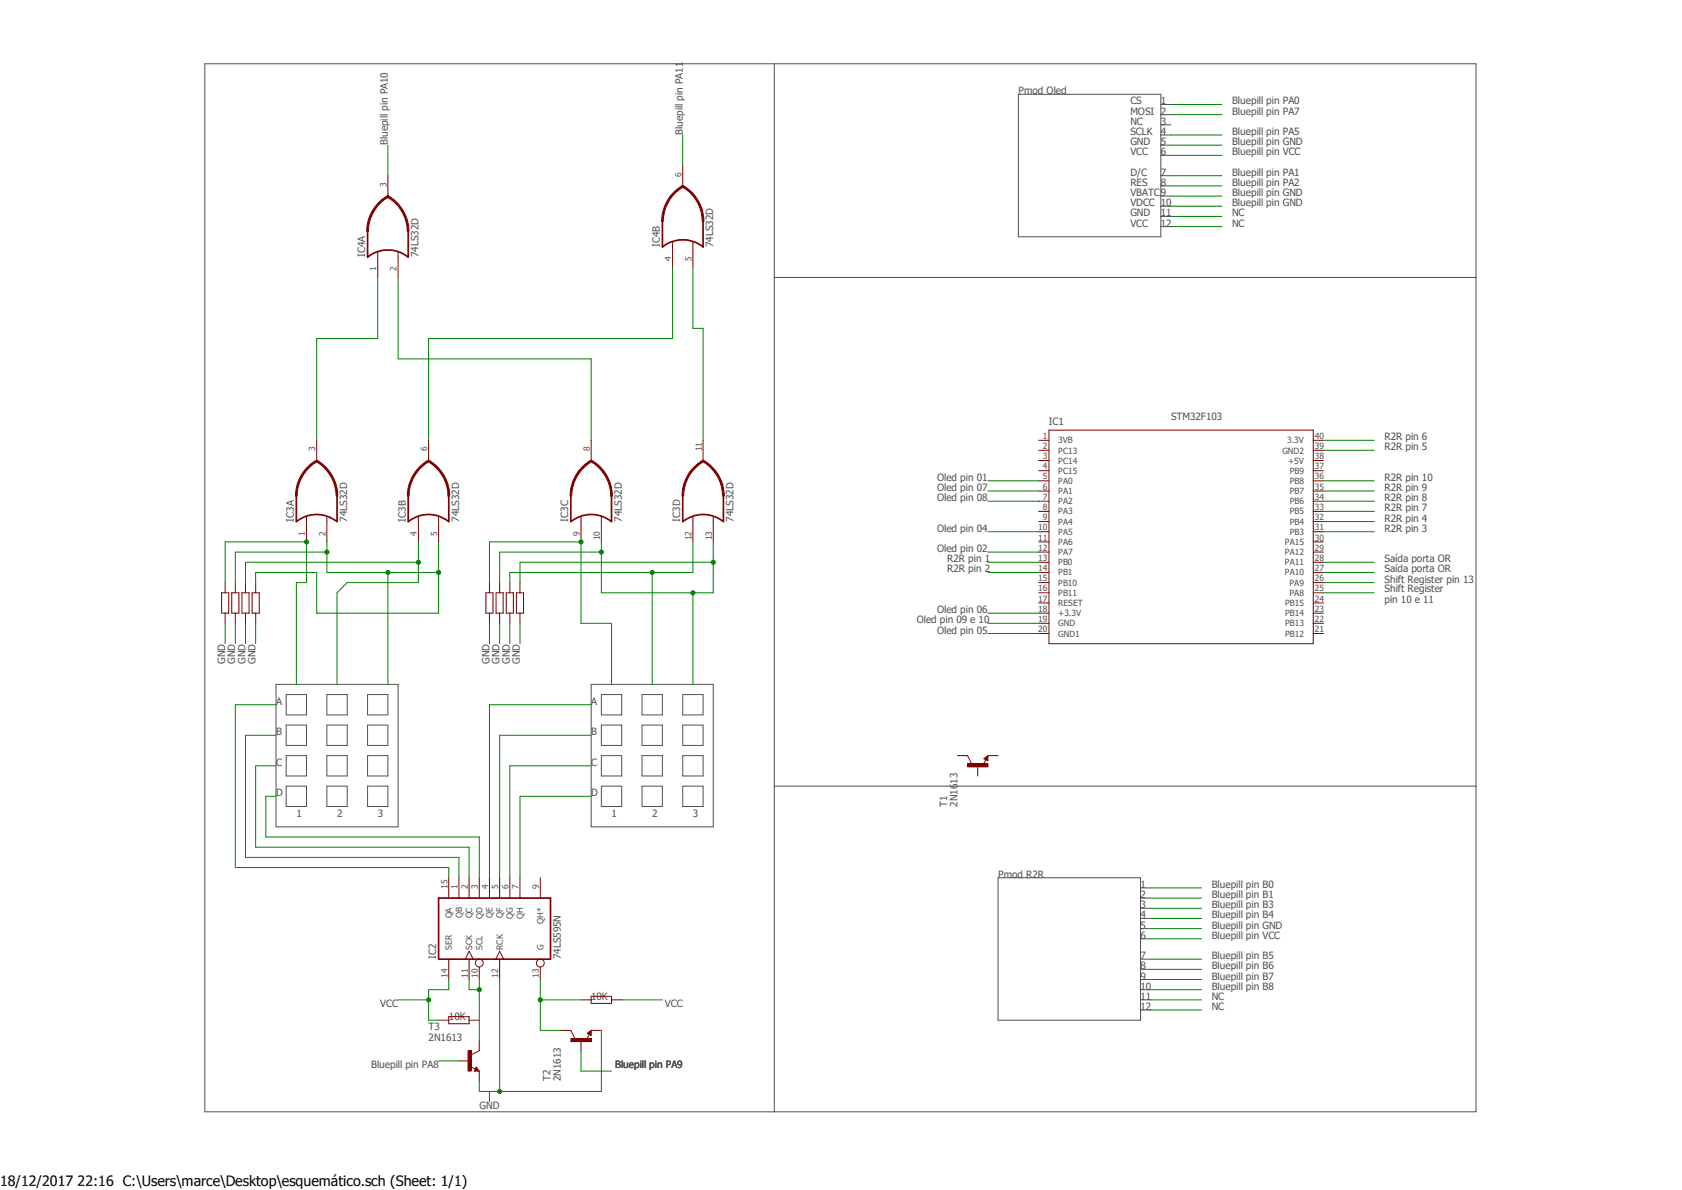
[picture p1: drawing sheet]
<svg xmlns="http://www.w3.org/2000/svg" width="420mm" height="297mm" viewBox="0 0 420 297" stroke-linecap="round" stroke-linejoin="round" font-family="sans-serif">
<path d="M51 14.4l318.1 263.2M369.1 14.4l-318.1 263.2" fill="none" stroke="#fff" stroke-width=".25"/>
<g fill="none" stroke="#505050" stroke-width=".25">
<path d="M51.1 15.9h317.5v261.6h-317.5zM193.3 15.9v261.6M254.3 23.5h35.6v35.6h-35.6zM289.9 26.1h2.5M289.9 28.6h2.5M289.9 31.2h2.5M289.9 33.7h2.5M289.9 36.2h2.5M289.9 38.8h2.5M289.9 43.9h2.5M289.9 46.4h2.5M289.9 48.9h2.5"/>
<path d="M289.9 51.5h2.5M289.9 54h2.5M289.9 56.6h2.5M193.3 69.3h175.3M68.9 170.8h30.5v35.6h-30.5zM71.5 173.4h5v5h-5zM81.6 173.4h5.1v5h-5.1zM91.8 173.4h5.1v5h-5.1zM147.6 170.8h30.5v35.6h-30.5zM150.2 173.4h5v5h-5zM160.3 173.4h5.1v5h-5.1zM170.5 173.4h5.1v5h-5.1z"/>
<path d="M71.5 196.2h5v5.1h-5zM71.5 181h5v5.1h-5zM71.5 188.6h5v5.1h-5zM81.6 196.2h5.1v5.1h-5.1zM81.6 181h5.1v5.1h-5.1zM81.6 188.6h5.1v5.1h-5.1zM91.8 196.2h5.1v5.1h-5.1zM91.8 181h5.1v5.1h-5.1zM91.8 188.6h5.1v5.1h-5.1zM150.2 196.2h5v5.1h-5zM150.2 181h5v5.1h-5zM150.2 188.6h5v5.1h-5z"/>
<path d="M160.3 196.2h5.1v5.1h-5.1zM160.3 181h5.1v5.1h-5.1zM160.3 188.6h5.1v5.1h-5.1zM170.5 196.2h5.1v5.1h-5.1zM170.5 181h5.1v5.1h-5.1zM170.5 188.6h5.1v5.1h-5.1zM193.3 196.2h175.3M249.2 219.1h35.6v35.5h-35.6zM284.8 221.6h2.5M284.8 224.2h2.5M284.8 226.7h2.5M284.8 229.2h2.5"/>
<path d="M284.8 231.8h2.5M284.8 234.3h2.5M284.8 239.4h2.5M284.8 241.9h2.5M284.8 244.5h2.5M284.8 247h2.5M284.8 249.6h2.5M284.8 252.1h2.5"/>
</g>
<g fill="none" stroke="#800000" stroke-width=".25">
<path d="M259.4 117.5h2.5M259.4 114.9h2.5M259.4 112.4h2.5M259.4 109.9h2.5M261.9 107.4h66v53.3h-66zM327.9 117.5h2.6M327.9 114.9h2.6M327.9 112.4h2.6M327.9 109.9h2.6M76.5 128.9v1.3M81.6 128.9v1.3M259.4 137.8h2.5"/>
<path d="M259.4 135.3h2.5M259.4 127.6h2.5M259.4 125.1h2.5M259.4 122.6h2.5M259.4 120h2.5M259.4 130.2h2.5M259.4 132.7h2.5M327.9 137.8h2.6M327.9 135.3h2.6M327.9 127.6h2.6M327.9 125.1h2.6M327.9 122.6h2.6"/>
<path d="M327.9 120h2.6M327.9 130.2h2.6M327.9 132.7h2.6M259.4 145.4h2.5M259.4 142.9h2.5M259.4 140.3h2.5M259.4 148h2.5M259.4 150.5h2.5M259.4 153h2.5M259.4 155.6h2.5M259.4 158.1h2.5M327.9 145.4h2.6"/>
<path d="M327.9 142.9h2.6M327.9 140.3h2.6M327.9 148h2.6M327.9 150.5h2.6M327.9 153h2.6M327.9 155.6h2.6M327.9 158.1h2.6M112.1 219.1v5.1M114.6 219.1v5.1M117.1 219.1v5.1M119.7 219.1v5.1M122.2 219.1v5.1"/>
<path d="M124.8 219.1v5.1M127.3 219.1v5.1M129.8 219.1v5.1M134.9 219.1v5.1M112.1 239.4v5.1M116.2 239.4l.9-2 1.1 2M117.1 239.4v5.1M123.8 239.4l1-2 1 2M124.8 239.4v5.1M119.7 241.4v3.1M134.9 241.4v3.1"/>
<circle cx="119.7" cy="240.4" r=".98"/>
<circle cx="134.9" cy="240.4" r=".98"/>
</g>
<path d="M74 123.8v6.4M84.2 123.8v6.4M109.5 224.2h28v15.2h-28z" fill="none" stroke="#800000" stroke-width=".42"/>
<path d="M79.1 114.9a10.3 10.3 0 0 1 5.2 8.9h-.4a10.1 10.1 0 0 0-5-8.6z" fill-rule="evenodd" fill="#800000"/>
<path d="M79.1 114.9a10.3 10.3 0 0 1 5.2 8.9h-.4a10.1 10.1 0 0 0-5-8.6z" fill="none" stroke="#800000" stroke-width=".25"/>
<path d="M76.6 116.7l1.9-1.6 .5-.2 .2 .3a10.1 10.1 0 0 0-5 8.6h-.4a10 10 0 0 1 2.8-7.1z" fill-rule="evenodd" fill="#800000"/>
<path d="M76.6 116.7l1.9-1.6 .5-.2 .2 .3a10.1 10.1 0 0 0-5 8.6h-.4a10 10 0 0 1 2.8-7.1zM79.1 109.9v5M76.5 130.2v5.1M81.6 130.2v5.1M104.5 128.9v1.3M109.5 128.9v1.3" fill="none" stroke="#800000" stroke-width=".25"/>
<path d="M74 130.2a8.1 8.1 0 0 1 10.2 0M101.9 123.8v6.4M112.1 123.8v6.4" fill="none" stroke="#800000" stroke-width=".42"/>
<path d="M107.1 114.9a10.3 10.3 0 0 1 5.2 8.9h-.5a9.9 9.9 0 0 0-5-8.6z" fill-rule="evenodd" fill="#800000"/>
<path d="M107.1 114.9a10.3 10.3 0 0 1 5.2 8.9h-.5a9.9 9.9 0 0 0-5-8.6z" fill="none" stroke="#800000" stroke-width=".25"/>
<path d="M104.6 116.7l1.8-1.6 .5-.2 .2 .3a10.1 10.1 0 0 0-4.9 8.6h-.5a10 10 0 0 1 2.9-7.1z" fill-rule="evenodd" fill="#800000"/>
<path d="M104.6 116.7l1.8-1.6 .5-.2 .2 .3a10.1 10.1 0 0 0-4.9 8.6h-.5a10 10 0 0 1 2.9-7.1zM107 109.9v5M104.5 130.2v5.1M109.5 130.2v5.1M145.1 128.9v1.3M150.2 128.9v1.3" fill="none" stroke="#800000" stroke-width=".25"/>
<path d="M101.9 130.2a8.1 8.1 0 0 1 10.2 0M142.5 123.8v6.4M152.7 123.8v6.4" fill="none" stroke="#800000" stroke-width=".42"/>
<path d="M147.7 114.9a10.2 10.2 0 0 1 5.2 8.9h-.4a9.9 9.9 0 0 0-5-8.6z" fill-rule="evenodd" fill="#800000"/>
<path d="M147.7 114.9a10.2 10.2 0 0 1 5.2 8.9h-.4a9.9 9.9 0 0 0-5-8.6z" fill="none" stroke="#800000" stroke-width=".25"/>
<path d="M145.2 116.7l1.9-1.6 .5-.2 .2 .3a10.2 10.2 0 0 0-5.1 8.6h-.3a10 10 0 0 1 2.8-7.1z" fill-rule="evenodd" fill="#800000"/>
<path d="M145.2 116.7l1.9-1.6 .5-.2 .2 .3a10.2 10.2 0 0 0-5.1 8.6h-.3a10 10 0 0 1 2.8-7.1zM147.6 109.9v5M145.1 130.2v5.1M150.2 130.2v5.1M173 128.9v1.3M178.1 128.9v1.3" fill="none" stroke="#800000" stroke-width=".25"/>
<path d="M142.5 130.2a8.1 8.1 0 0 1 10.2 0M170.5 123.8v6.4M180.6 123.8v6.4" fill="none" stroke="#800000" stroke-width=".42"/>
<path d="M175.6 114.9a10.2 10.2 0 0 1 5.2 8.9h-.4a9.9 9.9 0 0 0-5-8.6z" fill-rule="evenodd" fill="#800000"/>
<path d="M175.6 114.9a10.2 10.2 0 0 1 5.2 8.9h-.4a9.9 9.9 0 0 0-5-8.6z" fill="none" stroke="#800000" stroke-width=".25"/>
<path d="M173.1 116.7l1.9-1.6 .5-.2 .2 .3a10 10 0 0 0-5 8.6h-.4a10 10 0 0 1 2.8-7.1z" fill-rule="evenodd" fill="#800000"/>
<path d="M94.3 62.9v1.3M99.4 62.9v1.3M173.1 116.7l1.9-1.6 .5-.2 .2 .3a10 10 0 0 0-5 8.6h-.4a10 10 0 0 1 2.8-7.1zM175.6 109.9v5M173 130.2v5.1M178.1 130.2v5.1" fill="none" stroke="#800000" stroke-width=".25"/>
<path d="M91.8 57.8v6.4M101.9 57.8v6.4M170.5 130.2a8.1 8.1 0 0 1 10.1 0" fill="none" stroke="#800000" stroke-width=".42"/>
<path d="M96.9 48.8a10.4 10.4 0 0 1 5.2 9h-.4a9.9 9.9 0 0 0-5-8.6z" fill-rule="evenodd" fill="#800000"/>
<path d="M96.9 48.8a10.4 10.4 0 0 1 5.2 9h-.4a9.9 9.9 0 0 0-5-8.6z" fill="none" stroke="#800000" stroke-width=".25"/>
<path d="M94.4 50.7l2.4-1.9 .2 .4a9.9 9.9 0 0 0-5 8.6h-.4a10.2 10.2 0 0 1 2.8-7.1z" fill-rule="evenodd" fill="#800000"/>
<path d="M94.4 50.7l2.4-1.9 .2 .4a9.9 9.9 0 0 0-5 8.6h-.4a10.2 10.2 0 0 1 2.8-7.1zM96.9 43.9v5M94.3 64.2v5.1M99.4 64.2v5.1M167.9 60.4v1.2M173 60.4v1.2" fill="none" stroke="#800000" stroke-width=".25"/>
<path d="M165.4 55.3v6.3M175.6 55.3v6.3M91.8 64.2a8.1 8.1 0 0 1 10.1 0" fill="none" stroke="#800000" stroke-width=".42"/>
<path d="M170.5 46.3a10.3 10.3 0 0 1 5.3 8.9h-.5a9.9 9.9 0 0 0-5-8.5z" fill-rule="evenodd" fill="#800000"/>
<path d="M170.5 46.3a10.3 10.3 0 0 1 5.3 8.9h-.5a9.9 9.9 0 0 0-5-8.5z" fill="none" stroke="#800000" stroke-width=".25"/>
<path d="M168.1 48.1l2.3-1.8 .2 .4a9.8 9.8 0 0 0-5 8.5h-.4a10.2 10.2 0 0 1 2.9-7.1z" fill-rule="evenodd" fill="#800000"/>
<path d="M168.1 48.1l2.3-1.8 .2 .4a9.8 9.8 0 0 0-5 8.5h-.4a10.2 10.2 0 0 1 2.9-7.1zM170.5 41.3v5.1M167.9 61.6v5.1M173 61.6v5.1M241.6 188.6l1 2M245.7 189.4l1-.8v1.3zM246.2 189.6l-.7 1.2M246.2 189.4l.2-.2v.4l-.5-.2 .6-.6v.8" fill="none" stroke="#800000" stroke-width=".25"/>
<path d="M165.4 61.6a8.1 8.1 0 0 1 10.2 0" fill="none" stroke="#800000" stroke-width=".42"/>
<path d="M241.6 190.6h5.1v.8h-5.1z" fill-rule="evenodd" fill="#800000"/>
<path d="M239.1 188.6h2.5M241.6 190.6h5.1v.8h-5.1zM244.1 191.1v2.6M246.7 188.6h2.5M117.5 266.2l1.2 .6M118.9 266.3l.8 1h-1.3zM118.9 266.8l.1 .3h-.3l.2-.5 .5 .6h-.7M119.7 262.3l-2.1 1" fill="none" stroke="#800000" stroke-width=".25"/>
<path d="M116.9 262.3h.7v5h-.7z" fill-rule="evenodd" fill="#800000"/>
<g fill="none" stroke="#800000" stroke-width=".25">
<path d="M55.3 148h1.8v5h-1.8zM56.2 145.4v2.6M56.2 153v2.6M57.9 148h1.7v5h-1.7zM58.8 145.4v2.6M58.8 153v2.6M60.4 148h1.8v5h-1.8zM61.3 145.4v2.6M61.3 153v2.6M62.9 148h1.8v5h-1.8zM63.8 145.4v2.6M63.8 153v2.6"/>
<path d="M121.3 148h1.8v5h-1.8zM122.2 145.4v2.6M122.2 153v2.6M123.9 148h1.7v5h-1.7zM124.8 145.4v2.6M124.8 153v2.6M126.4 148h1.8v5h-1.8zM127.3 145.4v2.6M127.3 153v2.6M128.9 148h1.8v5h-1.8zM129.8 145.4v2.6M129.8 153v2.6"/>
<path d="M109.5 254.6h2.6M112.1 253.7h5v1.8h-5zM117.1 254.6h2.6M119.7 259.7v2.6M142.5 257.2l1.1 2M146.6 257.9l1-.7v1.2zM147.1 257.9l.3-.1v.4l-.5-.3 .6-.5v.8M147.2 258.1l-.7 1.3M114.6 264.8h2.5M116.9 262.3h.7v5h-.7zM119.7 267.3v2.6"/>
</g>
<path d="M142.5 259.2h5.1v.8h-5.1z" fill-rule="evenodd" fill="#800000"/>
<path d="M140 257.2h2.5M142.5 259.2h5.1v.8h-5.1zM145.1 259.7v2.6M145.1 249.6h2.5M147.6 257.2h2.6M147.6 248.7h5.1v1.7h-5.1zM152.7 249.6h2.5" fill="none" stroke="#800000" stroke-width=".25"/>
<g fill="none" stroke="#008000" stroke-width=".25">
<path d="M96.9 36.2v7.7M170.5 33.7v7.6M292.4 26.1h12.7M292.4 28.6h12.7M292.4 33.7h12.7M292.4 36.2h12.7M292.4 38.8h12.7M292.4 43.9h12.7M292.4 46.4h12.7M292.4 48.9h12.7M292.4 51.5h12.7M292.4 54h12.7"/>
<path d="M292.4 56.6h12.7M94.3 69.3v15.2h-15.2v25.4M99.4 69.3v20.3h48.2v20.3M167.9 66.7v17.8h-60.9v25.4M173 66.7v15.3h2.6v27.9M330.5 112.4h12.7M330.5 109.9h12.7M246.7 120h12.7M246.7 137.8h12.7M246.7 132.7h12.7M246.7 122.6h12.7M246.7 125.1h12.7"/>
<path d="M330.5 120h12.7M330.5 132.7h12.7M330.5 122.6h12.7M330.5 125.1h12.7M330.5 130.2h12.7M330.5 127.6h12.7M246.7 155.6h12.7M246.7 153h12.7M246.7 158.1h12.7M246.7 140.3h12.7M246.7 142.9h12.7M68.9 175.9h-10.1v40.6h53.3v2.6"/>
<path d="M147.6 175.9h-25.4v43.2M68.9 183.5h-7.6v30.5h53.3v5.1M68.9 191.1h-5.1v20.4h53.3v7.6M68.9 198.8h-2.5v10.1h53.3v10.2M147.6 183.5h-22.8v35.6M147.6 191.1h-20.3v28M147.6 198.8h-17.8v20.3M287.3 221.6h12.7M287.3 224.2h12.7M287.3 229.2h12.7M287.3 231.8h12.7M287.3 234.3h12.7"/>
<path d="M287.3 239.4h12.7M287.3 226.7h12.7M117.1 244.5v2.5h2.6M119.7 244.5v15.2M287.3 241.9h12.7M287.3 244.5h12.7M287.3 247h12.7M287.3 249.6h12.7M287.3 252.1h12.7"/>
</g>
<circle cx="119.7" cy="247" r=".51" fill="#008000"/>
<g fill="none" stroke="#008000" stroke-width=".25">
<path d="M124.8 244.5v27.9M150.2 257.2v15.2h-30.5M122.2 272.4v2.6"/>
<circle cx="119.7" cy="247" r=".51"/>
</g>
<circle cx="124.8" cy="272.4" r=".51" fill="#008000"/>
<g fill="none" stroke="#008000" stroke-width=".25">
<path d="M134.9 244.5v12.7h5.1M134.9 249.6h10.2"/>
<circle cx="124.8" cy="272.4" r=".51"/>
</g>
<circle cx="134.9" cy="249.6" r=".51" fill="#008000"/>
<g fill="none" stroke="#008000" stroke-width=".25">
<path d="M56.2 135.3h20.3v10.1h-2.5v25.4"/>
<circle cx="134.9" cy="249.6" r=".51"/>
</g>
<circle cx="76.5" cy="135.3" r=".51" fill="#008000"/>
<g fill="none" stroke="#008000" stroke-width=".25">
<path d="M56.2 135.3v10.1M104.5 135.3v10.1h-17.8l-2.5 2.6v22.8M104.5 140.3h-43.2v5.1"/>
<circle cx="76.5" cy="135.3" r=".51"/>
</g>
<circle cx="104.5" cy="140.3" r=".51" fill="#008000"/>
<g fill="none" stroke="#008000" stroke-width=".25">
<path d="M81.6 135.3v7.6h27.9v-7.6M96.9 142.9v27.9"/>
<circle cx="104.5" cy="140.3" r=".51"/>
</g>
<circle cx="96.9" cy="142.9" r=".51" fill="#008000"/>
<g fill="none" stroke="#008000" stroke-width=".25">
<path d="M58.8 137.8h22.8"/>
<circle cx="96.9" cy="142.9" r=".51"/>
</g>
<circle cx="81.6" cy="137.8" r=".51" fill="#008000"/>
<g fill="none" stroke="#008000" stroke-width=".25">
<path d="M58.8 137.8v7.6M109.5 142.9v10.1h-30.4v-10.1h-15.3v2.5"/>
<circle cx="81.6" cy="137.8" r=".51"/>
</g>
<circle cx="109.5" cy="142.9" r=".51" fill="#008000"/>
<g fill="none" stroke="#008000" stroke-width=".25">
<path d="M122.2 145.4v-10.1h22.9v20.3h7.6v15.2"/>
<circle cx="109.5" cy="142.9" r=".51"/>
</g>
<circle cx="145.1" cy="135.3" r=".51" fill="#008000"/>
<g fill="none" stroke="#008000" stroke-width=".25">
<path d="M173 135.3v7.6h-45.7v2.5M162.9 142.9v27.9"/>
<circle cx="145.1" cy="135.3" r=".51"/>
</g>
<circle cx="162.9" cy="142.9" r=".51" fill="#008000"/>
<g fill="none" stroke="#008000" stroke-width=".25">
<path d="M150.2 135.3v12.7h27.9v-12.7M173 148v22.8"/>
<circle cx="162.9" cy="142.9" r=".51"/>
</g>
<circle cx="173" cy="148" r=".51" fill="#008000"/>
<g fill="none" stroke="#008000" stroke-width=".25">
<path d="M150.2 137.8h-25.4v7.6"/>
<circle cx="173" cy="148" r=".51"/>
</g>
<circle cx="150.2" cy="137.8" r=".51" fill="#008000"/>
<g fill="none" stroke="#008000" stroke-width=".25">
<path d="M178.1 140.3h-48.3v5.1"/>
<circle cx="150.2" cy="137.8" r=".51"/>
</g>
<circle cx="178.1" cy="140.3" r=".51" fill="#008000"/>
<g fill="none" stroke="#008000" stroke-width=".25">
<path d="M330.5 142.9h12.7M330.5 140.3h12.7M330.5 145.4h12.7M330.5 148h12.7M99.4 249.6h7.6M112.1 244.5v2.5h-5.1v7.6h2.5M109.5 264.8h5.1"/>
<circle cx="178.1" cy="140.3" r=".51"/>
</g>
<circle cx="107" cy="249.6" r=".51" fill="#008000"/>
<g fill="none" stroke="#008000" stroke-width=".25">
<path d="M56.2 155.6v5.1M58.8 155.6v5.1M61.3 155.6v5.1M63.8 155.6v5.1M122.2 155.6v5.1M124.8 155.6v5.1M127.3 155.6v5.1M129.8 155.6v5.1M155.2 249.6h10.2M119.7 269.9v2.5M145.1 262.3v5h7.6"/>
<circle cx="107" cy="249.6" r=".51"/>
</g>
<text font-size="3.6" x="0" y="296">18/12/2017 22:16 C:\Users\marce\Desktop\esquemático.sch (Sheet: 1/1)</text>
<g font-size="2.5" fill="#505050">
<text x="254.3" y="23.5">Pmod Oled</text>
<text x="282.2" y="26.1">CS</text>
<text x="282.2" y="28.6">MOSI</text>
<text x="289.9" y="26.1">1</text>
<text x="289.9" y="28.6">2</text>
<text x="307.6" y="26.1">Bluepill pin PA0</text>
<text x="307.6" y="28.6">Bluepill pin PA7</text>
<text x="170.5" y="33.7" transform="rotate(-90 170.5 33.7)">Bluepill pin PA11</text>
<text x="282.2" y="31.2">NC</text>
<text x="282.2" y="33.7">SCLK</text>
<text x="289.9" y="31.2">3</text>
<text x="289.9" y="33.7">4</text>
<text x="307.6" y="33.7">Bluepill pin PA5</text>
<text x="96.9" y="36.2" transform="rotate(-90 96.9 36.2)">Bluepill pin PA10</text>
<text x="282.2" y="36.2">GND</text>
<text x="282.2" y="38.8">VCC</text>
<text x="289.9" y="36.2">5</text>
<text x="289.9" y="38.8">6</text>
<text x="307.6" y="36.2">Bluepill pin GND</text>
<text x="307.6" y="38.8">Bluepill pin VCC</text>
<text x="282.2" y="43.9">D/C</text>
<text x="282.2" y="46.4">RES</text>
<text x="289.9" y="43.9">7</text>
<text x="289.9" y="46.4">8</text>
<text x="307.6" y="43.9">Bluepill pin PA1</text>
<text x="307.6" y="46.4">Bluepill pin PA2</text>
<text x="282.2" y="48.9">VBATC</text>
<text x="282.2" y="51.5">VDCC</text>
<text x="289.9" y="48.9">9</text>
<text x="289.9" y="51.5">10</text>
<text x="307.6" y="48.9">Bluepill pin GND</text>
<text x="307.6" y="51.5">Bluepill pin GND</text>
<text x="282.2" y="54">GND</text>
<text x="282.2" y="56.6">VCC</text>
<text x="289.9" y="54">11</text>
<text x="289.9" y="56.6">12</text>
<text x="307.6" y="54">NC</text>
<text x="307.6" y="56.6">NC</text>
<text x="91.1" y="64.2" transform="rotate(-90 91.1 64.2)">IC4A</text>
<text x="104.5" y="64.2" transform="rotate(-90 104.5 64.2)">74LS32D</text>
<text x="164.8" y="61.6" transform="rotate(-90 164.8 61.6)">IC4B</text>
<text x="178.1" y="61.6" transform="rotate(-90 178.1 61.6)">74LS32D</text>
<text x="261.9" y="106.1">IC1</text>
<text x="292.4" y="104.8">STM32F103</text>
<text x="345.7" y="112.4">R2R pin 5</text>
<text x="345.7" y="109.9">R2R pin 6</text>
<text x="234" y="120">Oled pin 01</text>
<text x="234" y="122.6">Oled pin 07</text>
<text x="234" y="125.1">Oled pin 08</text>
<text x="345.7" y="125.1">R2R pin 8</text>
<text x="345.7" y="122.6">R2R pin 9</text>
<text x="345.7" y="120">R2R pin 10</text>
<text x="73.4" y="130.2" transform="rotate(-90 73.4 130.2)">IC3A</text>
<text x="86.7" y="130.2" transform="rotate(-90 86.7 130.2)">74LS32D</text>
<text x="101.3" y="130.2" transform="rotate(-90 101.3 130.2)">IC3B</text>
<text x="114.6" y="130.2" transform="rotate(-90 114.6 130.2)">74LS32D</text>
<text x="141.9" y="130.2" transform="rotate(-90 141.9 130.2)">IC3C</text>
<text x="155.2" y="130.2" transform="rotate(-90 155.2 130.2)">74LS32D</text>
<text x="169.8" y="130.2" transform="rotate(-90 169.8 130.2)">IC3D</text>
<text x="183.2" y="130.2" transform="rotate(-90 183.2 130.2)">74LS32D</text>
<text x="345.7" y="130.2">R2R pin 4</text>
<text x="345.7" y="127.6">R2R pin 7</text>
<text x="234" y="137.8">Oled pin 02</text>
<text x="234" y="132.7">Oled pin 04</text>
<text x="345.7" y="132.7">R2R pin 3</text>
<text x="236.5" y="140.3">R2R pin 1</text>
<text x="236.5" y="142.9">R2R pin 2</text>
<text x="345.7" y="140.3">Saída porta OR</text>
<text x="345.7" y="147.8">Shift Register</text>
<text x="345.7" y="145.4">Shift Register pin 13</text>
<text x="228.9" y="155.6">Oled pin 09 e 10</text>
<text x="234" y="153">Oled pin 06</text>
<text x="345.7" y="150.5">pin 10 e 11</text>
<text x="234" y="158.1">Oled pin 05</text>
<text x="56.2" y="165.7" transform="rotate(-90 56.2 165.7)">GND</text>
<text x="58.8" y="165.7" transform="rotate(-90 58.8 165.7)">GND</text>
<text x="61.3" y="165.7" transform="rotate(-90 61.3 165.7)">GND</text>
<text x="63.8" y="165.7" transform="rotate(-90 63.8 165.7)">GND</text>
<text x="122.2" y="165.7" transform="rotate(-90 122.2 165.7)">GND</text>
<text x="124.8" y="165.7" transform="rotate(-90 124.8 165.7)">GND</text>
<text x="127.3" y="165.7" transform="rotate(-90 127.3 165.7)">GND</text>
<text x="129.8" y="165.7" transform="rotate(-90 129.8 165.7)">GND</text>
<text x="68.9" y="175.9">A</text>
<text x="147.6" y="175.9">A</text>
<text x="68.9" y="183.5">B</text>
<text x="147.6" y="183.5">B</text>
<text x="68.9" y="191.1">C</text>
<text x="147.6" y="191.1">C</text>
<text x="68.9" y="198.8">D</text>
<text x="74" y="203.8">1</text>
<text x="84.2" y="203.8">2</text>
<text x="94.3" y="203.8">3</text>
<text x="147.6" y="198.8">D</text>
<text x="152.7" y="203.8">1</text>
<text x="162.9" y="203.8">2</text>
<text x="173" y="203.8">3</text>
<text x="236.5" y="201.3" transform="rotate(-90 236.5 201.3)">T1</text>
<text x="239.1" y="201.3" transform="rotate(-90 239.1 201.3)">2N1613</text>
<text x="249.2" y="219.1">Pmod R2R</text>
<text x="284.8" y="221.6">1</text>
<text x="302.6" y="221.6">Bluepill pin B0</text>
<text x="284.8" y="224.2">2</text>
<text x="284.8" y="226.7">3</text>
<text x="302.6" y="224.2">Bluepill pin B1</text>
<text x="302.6" y="226.7">Bluepill pin B3</text>
<text x="284.8" y="231.8">5</text>
<text x="284.8" y="229.2">4</text>
<text x="302.6" y="229.2">Bluepill pin B4</text>
<text x="302.6" y="231.8">Bluepill pin GND</text>
<text x="108.9" y="239.4" transform="rotate(-90 108.9 239.4)">IC2</text>
<text x="140" y="239.4" transform="rotate(-90 140 239.4)">74LS595N</text>
<text x="284.8" y="234.3">6</text>
<text x="284.8" y="239.4">7</text>
<text x="302.6" y="234.3">Bluepill pin VCC</text>
<text x="302.6" y="239.4">Bluepill pin B5</text>
<text x="284.8" y="244.5">9</text>
<text x="284.8" y="241.9">8</text>
<text x="302.6" y="241.9">Bluepill pin B6</text>
<text x="302.6" y="244.5">Bluepill pin B7</text>
<text x="95" y="251.3">VCC</text>
<text x="147.6" y="249.6">10K</text>
<text x="166" y="251.3">VCC</text>
<text x="284.8" y="247">10</text>
<text x="284.8" y="249.6">11</text>
<text x="302.6" y="247">Bluepill pin B8</text>
<text x="302.6" y="249.6">NC</text>
<text x="107" y="257.2">T3</text>
<text x="112.1" y="254.6">10K</text>
<text x="284.8" y="252.1">12</text>
<text x="302.6" y="252.1">NC</text>
<text x="107" y="259.7">2N1613</text>
<text x="92.7" y="266.6">Bluepill pin PA8</text>
<text x="137.5" y="269.9" transform="rotate(-90 137.5 269.9)">T2</text>
<text x="140" y="269.9" transform="rotate(-90 140 269.9)">2N1613</text>
<text x="153.6" y="266.6">Bluepill pin PA9</text>
<text x="119.8" y="276.7">GND</text>
</g>
<g font-size="2.1" fill="#505050">
<text x="96.5" y="46.6" transform="rotate(-90 96.5 46.6)">3</text>
<text x="170.1" y="44.1" transform="rotate(-90 170.1 44.1)">6</text>
<text x="167.6" y="65.1" transform="rotate(-90 167.6 65.1)">4</text>
<text x="172.7" y="65.1" transform="rotate(-90 172.7 65.1)">5</text>
<text x="93.9" y="67.6" transform="rotate(-90 93.9 67.6)">1</text>
<text x="99" y="67.6" transform="rotate(-90 99 67.6)">2</text>
<text x="78.7" y="112.6" transform="rotate(-90 78.7 112.6)">3</text>
<text x="106.6" y="112.6" transform="rotate(-90 106.6 112.6)">6</text>
<text x="147.3" y="112.6" transform="rotate(-90 147.3 112.6)">8</text>
<text x="175.2" y="112.6" transform="rotate(-90 175.2 112.6)">11</text>
<text x="260.4" y="109.5">1</text>
<text x="260.4" y="112.1">2</text>
<text x="264.2" y="110.7">3VB</text>
<text x="264.2" y="113.2">PC13</text>
<text x="320.2" y="113.2">GND2</text>
<text x="321.4" y="110.7">3.3V</text>
<text x="328.3" y="112.1">39</text>
<text x="328.3" y="109.5">40</text>
<text x="260.4" y="114.6">3</text>
<text x="260.4" y="117.1">4</text>
<text x="260.4" y="119.7">5</text>
<text x="264.2" y="115.7">PC14</text>
<text x="264.2" y="118.2">PC15</text>
<text x="321.6" y="115.7">+5V</text>
<text x="322" y="118.2">PB9</text>
<text x="328.3" y="119.7">36</text>
<text x="328.3" y="117.1">37</text>
<text x="328.3" y="114.6">38</text>
<text x="260.4" y="122.2">6</text>
<text x="260.4" y="124.8">7</text>
<text x="264.2" y="120.8">PA0</text>
<text x="264.2" y="123.3">PA1</text>
<text x="264.2" y="125.9">PA2</text>
<text x="322" y="125.9">PB6</text>
<text x="322" y="123.3">PB7</text>
<text x="322" y="120.8">PB8</text>
<text x="328.3" y="124.8">34</text>
<text x="328.3" y="122.2">35</text>
<text x="260.4" y="127.3">8</text>
<text x="260.4" y="129.8">9</text>
<text x="264.2" y="128.4">PA3</text>
<text x="264.2" y="130.9">PA4</text>
<text x="322" y="128.4">PB5</text>
<text x="322" y="130.9">PB4</text>
<text x="328.3" y="127.3">33</text>
<text x="328.3" y="129.8">32</text>
<text x="76.2" y="133.7" transform="rotate(-90 76.2 133.7)">1</text>
<text x="81.2" y="133.7" transform="rotate(-90 81.2 133.7)">2</text>
<text x="104.1" y="133.7" transform="rotate(-90 104.1 133.7)">4</text>
<text x="109.2" y="133.7" transform="rotate(-90 109.2 133.7)">5</text>
<text x="144.7" y="133.7" transform="rotate(-90 144.7 133.7)">9</text>
<text x="149.8" y="134.8" transform="rotate(-90 149.8 134.8)">10</text>
<text x="172.7" y="134.8" transform="rotate(-90 172.7 134.8)">12</text>
<text x="177.8" y="134.8" transform="rotate(-90 177.8 134.8)">13</text>
<text x="259.2" y="137.5">12</text>
<text x="259.2" y="134.9">11</text>
<text x="259.2" y="132.4">10</text>
<text x="264.2" y="136">PA6</text>
<text x="264.2" y="133.5">PA5</text>
<text x="320.8" y="136">PA15</text>
<text x="322" y="133.5">PB3</text>
<text x="328.3" y="137.5">29</text>
<text x="328.3" y="134.9">30</text>
<text x="328.3" y="132.4">31</text>
<text x="259.2" y="140">13</text>
<text x="259.2" y="142.5">14</text>
<text x="264.2" y="138.6">PA7</text>
<text x="264.2" y="141.1">PB0</text>
<text x="264.2" y="143.6">PB1</text>
<text x="320.8" y="143.6">PA10</text>
<text x="320.8" y="141.1">PA11</text>
<text x="320.8" y="138.6">PA12</text>
<text x="328.3" y="142.5">27</text>
<text x="328.3" y="140">28</text>
<text x="259.2" y="145.1">15</text>
<text x="259.2" y="147.6">16</text>
<text x="264.2" y="146.2">PB10</text>
<text x="264.2" y="148.7">PB11</text>
<text x="322" y="146.2">PA9</text>
<text x="322" y="148.7">PA8</text>
<text x="328.3" y="145.1">26</text>
<text x="328.3" y="147.6">25</text>
<text x="259.2" y="150.2">17</text>
<text x="259.2" y="152.7">18</text>
<text x="259.2" y="155.2">19</text>
<text x="264.2" y="151.3">RESET</text>
<text x="264.2" y="153.8">+3.3V</text>
<text x="320.9" y="153.8">PB14</text>
<text x="320.9" y="151.3">PB15</text>
<text x="328.3" y="155.2">22</text>
<text x="328.3" y="152.7">23</text>
<text x="328.3" y="150.2">24</text>
<text x="259.2" y="157.8">20</text>
<text x="264.2" y="156.3">GND</text>
<text x="264.2" y="158.9">GND1</text>
<text x="320.9" y="158.9">PB12</text>
<text x="320.9" y="156.3">PB13</text>
<text x="328.3" y="157.8">21</text>
<text x="111.7" y="221.8" transform="rotate(-90 111.7 221.8)">15</text>
<text x="114.3" y="221.8" transform="rotate(-90 114.3 221.8)">1</text>
<text x="116.8" y="221.8" transform="rotate(-90 116.8 221.8)">2</text>
<text x="119.3" y="221.8" transform="rotate(-90 119.3 221.8)">3</text>
<text x="121.9" y="221.8" transform="rotate(-90 121.9 221.8)">4</text>
<text x="124.4" y="221.8" transform="rotate(-90 124.4 221.8)">5</text>
<text x="127" y="221.8" transform="rotate(-90 127 221.8)">6</text>
<text x="129.5" y="221.8" transform="rotate(-90 129.5 221.8)">7</text>
<text x="134.6" y="221.8" transform="rotate(-90 134.6 221.8)">9</text>
<text x="112.9" y="229.2" transform="rotate(-90 112.9 229.2)">QA</text>
<text x="115.4" y="229.2" transform="rotate(-90 115.4 229.2)">QB</text>
<text x="117.9" y="229.2" transform="rotate(-90 117.9 229.2)">QC</text>
<text x="120.4" y="229.4" transform="rotate(-90 120.4 229.4)">QD</text>
<text x="123" y="229.1" transform="rotate(-90 123 229.1)">QE</text>
<text x="125.5" y="229.1" transform="rotate(-90 125.5 229.1)">QF</text>
<text x="128.1" y="229.4" transform="rotate(-90 128.1 229.4)">QG</text>
<text x="130.6" y="229.4" transform="rotate(-90 130.6 229.4)">QH</text>
<text x="135.7" y="230.5" transform="rotate(-90 135.7 230.5)">QH*</text>
<text x="112.9" y="237.1" transform="rotate(-90 112.9 237.1)">SER</text>
<text x="117.9" y="237.1" transform="rotate(-90 117.9 237.1)">SCK</text>
<text x="120.4" y="237.1" transform="rotate(-90 120.4 237.1)">SCL</text>
<text x="125.5" y="237.1" transform="rotate(-90 125.5 237.1)">RCK</text>
<text x="135.7" y="237.1" transform="rotate(-90 135.7 237.1)">G</text>
<text x="111.7" y="244" transform="rotate(-90 111.7 244)">14</text>
<text x="116.8" y="244" transform="rotate(-90 116.8 244)">11</text>
<text x="119.3" y="244" transform="rotate(-90 119.3 244)">10</text>
<text x="124.4" y="244" transform="rotate(-90 124.4 244)">12</text>
<text x="134.6" y="244" transform="rotate(-90 134.6 244)">13</text>
</g>
</svg>
